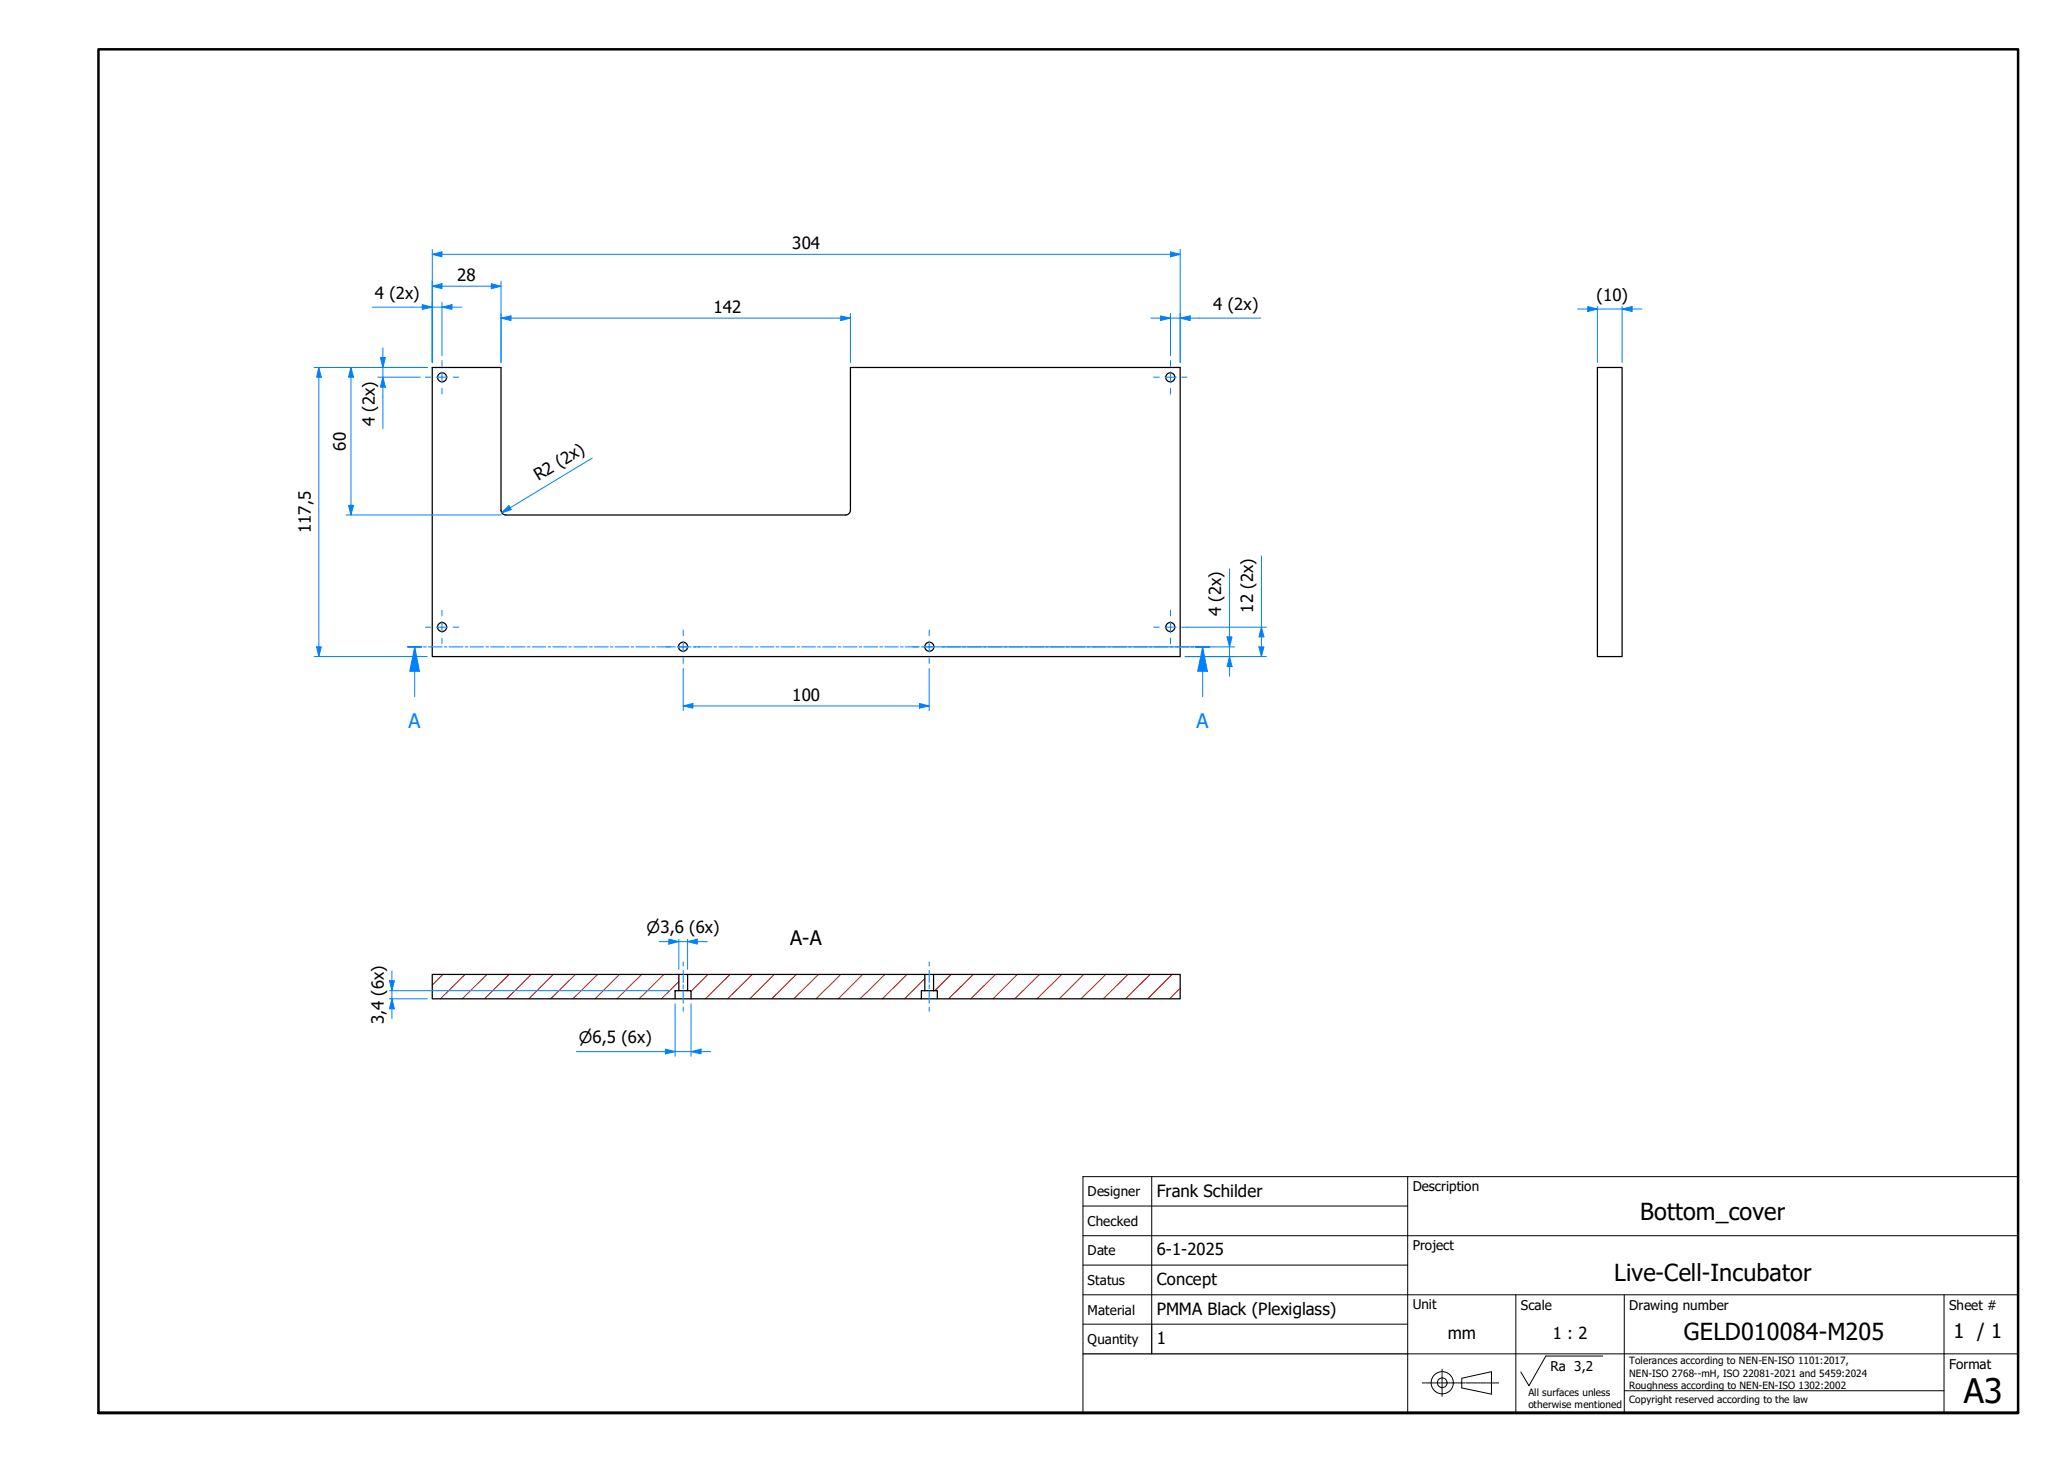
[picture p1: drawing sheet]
<svg xmlns="http://www.w3.org/2000/svg" width="420mm" height="297mm" viewBox="0 0 420 297" stroke-linecap="round" stroke-linejoin="round" font-family="sans-serif">
<!-- layer: Hatch -->
<g fill="none" stroke="#f00" stroke-width=".2">
<path d="M90 198l-2.2 2.1M94.5 198l-5 4.9M98.9 198l-5 4.9M103.4 198l-5 4.9M107.9 198l-5 4.9M112.4 198l-5 4.9M116.9 198l-5 4.9M121.4 198l-5 4.9M125.9 198l-5 4.9M130.4 198l-5.1 4.9M134.9 198l-5 4.9M137.9 199.4l-3.5 3.5"/>
<path d="M143.8 198l-3.4 3.4M148.3 198l-5 4.9M152.8 198l-5 4.9M157.3 198l-5 4.9M161.8 198l-5 4.9M166.3 198l-5 4.9M170.8 198l-5 4.9M175.3 198l-5 4.9M179.8 198l-5 4.9M184.3 198l-5 4.9M187.9 198.8l-4.1 4.1M193.2 198l-3.3 3.3"/>
<path d="M197.7 198l-5 4.9M202.2 198l-5 4.9M206.7 198l-5 4.9M211.2 198l-5 4.9M215.7 198l-5 4.9M220.2 198l-5 4.9M224.7 198l-5.1 4.9M229.2 198l-5 4.9M233.7 198l-5 4.9M238.1 198l-4.9 4.9M239.8 200.8l-2.2 2.1"/>
</g>
<!-- layer: Visible Edges(TU) -->
<g fill="none" stroke="#000" stroke-width=".25">
<path d="M324.5 74.7h5.1v58.7h-5.1zM102.8 104.6a.98 .98 0 0 1-1-1v-28.9h-14v58.7h152v-58.7h-67v29a.99 .99 0 0 1-1 .9M102.8 104.6h69M87.8 198h50.1v3.3h-.7v1.6h-49.4zM137.9 198h1.8M139.7 198h48.2v3.3h-.7v1.6h-46.8v-1.6h-.7zM187.9 198h1.8M189.7 198h50.1v4.9h-49.4v-1.6h-.7zM137.2 202.9h3.2M137.9 201.3h1.8M187.2 202.9h3.2M187.9 201.3h1.8"/>
<circle cx="89.8" cy="76.7" r=".92"/>
<circle cx="237.8" cy="76.7" r=".92"/>
<circle cx="89.8" cy="127.4" r=".92"/>
<circle cx="138.8" cy="131.4" r=".92"/>
<circle cx="188.8" cy="131.4" r=".92"/>
<circle cx="237.8" cy="127.4" r=".92"/>
</g>
<!-- layer: Section View Lines(TU) -->
<g fill="none" stroke="#0080ff" stroke-width=".2">
<path d="M82.9 131.4h2.7M84.3 131.4v5M86 131.4h.6M87.1 131.4h2.8M90.3 131.4h.5M91.2 131.4h2.8M94.5 131.4h.6M95.5 131.4h2.7M98.7 131.4h.6M99.7 131.4h2.8M102.9 131.4h.5M103.9 131.4h2.8"/>
<path d="M107.1 131.4h.6M108.1 131.4h2.8M111.4 131.4h.5M112.3 131.4h2.8M115.6 131.4h.5M116.6 131.4h2.7M119.8 131.4h.5M120.8 131.4h2.8M124 131.4h.5M125 131.4h2.8M128.2 131.4h.5M129.2 131.4h2.8"/>
<path d="M132.4 131.4h.6M133.4 131.4h2.8M136.7 131.4h.5M137.6 131.4h2.8M140.8 131.4h.6M141.9 131.4h2.7M145 131.4h.6M146 131.4h2.8M149.3 131.4h.5M150.2 131.4h2.8M153.5 131.4h.6M154.5 131.4h2.7"/>
<path d="M157.7 131.4h.5M158.7 131.4h2.8M161.9 131.4h.5M162.9 131.4h2.8M166.1 131.4h.6M167.1 131.4h2.8M170.3 131.4h.6M171.3 131.4h2.8M174.6 131.4h.5M175.5 131.4h2.8M178.8 131.4h.5M179.8 131.4h2.7"/>
<path d="M182.9 131.4h.6M184 131.4h2.8M187.2 131.4h.5M188.2 131.4h2.7M191.4 131.4h.6M192.4 131.4h2.7M195.6 131.4h.6M196.6 131.4h2.8M199.8 131.4h.5M200.8 131.4h2.8M204 131.4h.6M205 131.4h2.8"/>
<path d="M208.3 131.4h.5M209.2 131.4h2.8M212.5 131.4h.5M213.4 131.4h2.8M216.7 131.4h.5M217.7 131.4h2.7M220.9 131.4h.5M221.9 131.4h2.8M225.1 131.4h.5M226.1 131.4h2.8M229.3 131.4h.6M230.3 131.4h2.8"/>
<path d="M233.6 131.4h.5M234.5 131.4h2.8M237.7 131.4h.6M238.8 131.4h2.7M241.9 131.4h.6M243 131.4h2.7"/>
</g>
<path d="M82.9 131.4h2.7M243 131.4h2.7" fill="none" stroke="#0080ff" stroke-width=".38"/>
<path d="M84.3 131.4l.9 5h-2z" fill="#0080ff"/>
<path d="M84.3 131.4l.9 5h-2zM84.3 136.4v5.1M244.3 131.4v5" fill="none" stroke="#0080ff" stroke-width=".2"/>
<path d="M244.3 131.4l1 5h-2z" fill="#0080ff"/>
<path d="M244.3 131.4l1 5h-2zM244.3 136.4v5.1" fill="none" stroke="#0080ff" stroke-width=".2"/>
<!-- layer: Visible (ISO) -->
<path d="M20 287.1v-277.1h390v277.1h-390h390" fill="none" stroke="#000" stroke-width=".51"/>
<!-- layer: Sketch Geometry(TU) -->
<g fill="none" stroke="#000" stroke-width=".2">
<path d="M220 239.1h190v48h-190zM234 239.1v29.9M286 239.1v48M220 245h66M220 251.1h190M220 257h66M220 269h66M220 263.1h190M286 275.1h124M308 263.1v24M314.1 275.5h11.5M330 263.1v24"/>
<path d="M395 263.1v24M330 282.6h65"/>
</g>
<path d="M220 275.1h66M234 269v6.1" fill="none" stroke="#000" stroke-width=".25"/>
<!-- layer: Leader Lines(TU) -->
<g fill="none" stroke="#000" stroke-width=".2">
<path d="M314.1 275.5l-3.5 6-1.6-2.7M297 280l6-1.3v4.6l-6-1.3z"/>
<circle cx="293" cy="280.9" r="2.25"/>
<circle cx="293" cy="280.9" r=".98"/>
</g>
<!-- layer: Centerline(TU) -->
<g fill="none" stroke="#000" stroke-width=".2">
<path d="M293 278.2v.6M293 279v.3M293 279.4v1.3M289 281h.5M289.6 281h.3M290 281h1.1M291.2 281h.3M291.6 281h1M292.7 281h.3M293 280.8v.3M293 281.3v1.2M293 282.6v.3"/>
<path d="M293 283.1v.6M293.1 281h1.1M294.3 281h.3M294.7 281h1M295.8 281h.3M296.2 281h1M297.4 281h.2M297.8 281h1M299 281h.2M299.3 281h1.1M300.5 281h.2M300.9 281h1"/>
<path d="M302.1 281h.2M302.5 281h1M303.6 281h.2M304 281h.5"/>
</g>
<path d="M138.8 195.4v.9M138.8 197.2v2.4M188.8 195.4v.9M188.8 197.2v2.4M138.8 200.1v.8M138.8 201.3v2.5M138.8 204.6v.9M188.8 200.1v.8M188.8 201.3v2.5M188.8 204.6v.9" fill="none" stroke="#0080ff" stroke-width=".2"/>
<!-- layer: Dimensions(TU) -->
<path d="M329.6 62.8h2" fill="none" stroke="#0080ff" stroke-width=".2"/>
<path d="M329.6 62.8l2-.5v1z" fill="#0080ff"/>
<path d="M322.6 62.8h1.9M329.6 62.8l2-.5v1z" fill="none" stroke="#0080ff" stroke-width=".2"/>
<path d="M322.6 62.3l1.9 .5-1.9 .5z" fill="#0080ff"/>
<path d="M64.8 74.7v1.9M320.5 62.8h2.1M322.6 62.3l1.9 .5-1.9 .5zM324.5 62.8h5.1M324.5 62.3v11.3M329.6 62.3v11.3M331.6 62.8h2" fill="none" stroke="#0080ff" stroke-width=".2"/>
<path d="M64.8 74.7l.5 1.9h-1z" fill="#0080ff"/>
<path d="M64.8 74.7l.5 1.9h-1zM64.8 131.4v2" fill="none" stroke="#0080ff" stroke-width=".2"/>
<path d="M64.3 131.4h1l-.5 2z" fill="#0080ff"/>
<path d="M99.8 58.2h2M63.8 74.7h23M64.8 76.6v54.8M63.8 133.4h23M64.3 131.4h1l-.5 2z" fill="none" stroke="#0080ff" stroke-width=".2"/>
<path d="M99.8 57.6l2 .6-2 .5z" fill="#0080ff"/>
<path d="M87.8 58.2h2M99.8 57.6l2 .6-2 .5z" fill="none" stroke="#0080ff" stroke-width=".2"/>
<path d="M87.8 58.2l2-.6v1.1z" fill="#0080ff"/>
<path d="M87.8 58.2l2-.6v1.1zM87.8 57.1v16.5M89.8 58.2h10M101.8 57.1v16.5M170.8 64.6h2" fill="none" stroke="#0080ff" stroke-width=".2"/>
<path d="M170.8 64.2l2 .4-2 .5z" fill="#0080ff"/>
<path d="M101.8 64.6h2M170.8 64.2l2 .4-2 .5z" fill="none" stroke="#0080ff" stroke-width=".2"/>
<path d="M101.8 64.6l2-.4v.9z" fill="#0080ff"/>
<path d="M87.8 51.7h2M101.8 64.6l2-.4v.9zM101.8 63.7v9.9M103.8 64.6h67M172.8 63.7v9.9" fill="none" stroke="#0080ff" stroke-width=".2"/>
<path d="M87.8 51.7l2-.5v1z" fill="#0080ff"/>
<path d="M87.8 51.7l2-.5v1zM237.8 51.7h2" fill="none" stroke="#0080ff" stroke-width=".2"/>
<path d="M237.8 51.2l2 .5-2 .5z" fill="#0080ff"/>
<path d="M87.8 50.7v22.9M89.8 51.7h148M237.8 51.2l2 .5-2 .5zM239.8 50.7v22.9M89.8 62.4h2" fill="none" stroke="#0080ff" stroke-width=".2"/>
<!-- layer: Center Mark(TU) -->
<g fill="none" stroke="#0080ff" stroke-width=".2">
<path d="M86.4 76.6h1.1M88.6 76.6h2.3M89.8 73.3v1.1M89.8 75.6v2.2M89.8 78.9v1.2M92.1 76.6h1.1M234.4 76.6h1.1M236.7 76.6h2.3M237.8 73.3v1.1M237.8 75.6v2.2M237.8 78.9v1.2M240.1 76.6h1.1"/>
<path d="M86.4 127.4h1.1M88.6 127.4h2.3M89.8 124v1.1M89.8 126.3v2.3M89.8 129.7v1.1M92.1 127.4h1.1M135.4 131.4h1.1M137.7 131.4h2.3M138.8 128v1.1M138.8 130.3v2.2M138.8 133.7v1.1M141.1 131.4h1.1"/>
<path d="M185.4 131.4h1.2M187.6 131.4h2.3M188.8 128v1.1M188.8 130.3v2.2M188.8 133.7v1.1M191.1 131.4h1.1M234.4 127.4h1.1M236.7 127.4h2.3M237.8 124v1.1M237.8 126.3v2.3M237.8 129.7v1.1M240.1 127.4h1.1"/>
</g>
<!-- layer: Dimensions(TU) -->
<path d="M89.8 62.4l2-.5v1z" fill="#0080ff"/>
<path d="M85.8 62.4h2M89.8 62.4l2-.5v1z" fill="none" stroke="#0080ff" stroke-width=".2"/>
<path d="M85.8 61.9l2 .5-2 .5z" fill="#0080ff"/>
<path d="M75.6 62.4h10.2M77.8 72.6v2.1M85.8 61.9l2 .5-2 .5zM87.8 62.4h2M87.8 61.4v12.2M89.8 61.4v10.8M91.8 62.4h2" fill="none" stroke="#0080ff" stroke-width=".2"/>
<path d="M77.3 72.6h1l-.5 2.1z" fill="#0080ff"/>
<path d="M77.3 72.6h1l-.5 2.1zM77.8 76.6v2.1" fill="none" stroke="#0080ff" stroke-width=".2"/>
<path d="M77.8 76.6l.5 2.1h-1z" fill="#0080ff"/>
<path d="M76.8 74.7h10M76.8 76.6h8.6M77.8 76.6l.5 2.1h-1zM77.8 70.7v1.9M77.8 74.7v1.9M77.8 78.7v8.4M235.8 64.6h2" fill="none" stroke="#0080ff" stroke-width=".2"/>
<path d="M235.8 64.2l2 .4-2 .5z" fill="#0080ff"/>
<path d="M235.8 64.2l2 .4-2 .5zM239.8 64.6h2" fill="none" stroke="#0080ff" stroke-width=".2"/>
<path d="M239.8 64.6l2-.4v.9z" fill="#0080ff"/>
<path d="M233.8 64.6h2M237.8 64.6h2M237.8 63.7v8.5M239.8 64.6l2-.4v.9zM239.8 63.7v9.9M241.8 64.6h14.4M256.3 127.4v2" fill="none" stroke="#0080ff" stroke-width=".2"/>
<path d="M256.3 127.4l.5 2h-1z" fill="#0080ff"/>
<path d="M256.3 127.4l.5 2h-1zM256.3 131.4v2" fill="none" stroke="#0080ff" stroke-width=".2"/>
<path d="M255.8 131.4h1l-.5 2z" fill="#0080ff"/>
<path d="M256.3 113v14.4M240.8 133.4h16.5M241.2 127.4h16.1M249.8 129.4v2M255.8 131.4h1l-.5 2zM256.3 129.4v2" fill="none" stroke="#0080ff" stroke-width=".2"/>
<path d="M249.3 129.4h1l-.5 2z" fill="#0080ff"/>
<path d="M249.3 129.4h1l-.5 2zM249.8 133.4v2" fill="none" stroke="#0080ff" stroke-width=".2"/>
<path d="M249.8 133.4l.5 2h-1z" fill="#0080ff"/>
<path d="M249.8 115.6v13.8M192.2 131.4h58.6M240.8 133.4h10M249.8 133.4l.5 2h-1zM249.8 131.4v2M249.8 135.4v2M186.8 143.4h2" fill="none" stroke="#0080ff" stroke-width=".2"/>
<path d="M186.8 142.9l2 .5-2 .5z" fill="#0080ff"/>
<path d="M138.8 143.4h2M186.8 142.9l2 .5-2 .5z" fill="none" stroke="#0080ff" stroke-width=".2"/>
<path d="M138.8 143.4l2-.5v1z" fill="#0080ff"/>
<path d="M138.8 135.8v8.6M188.8 135.8v8.6M138.8 143.4l2-.5v1zM140.8 143.4h46M135.9 191.3h2" fill="none" stroke="#0080ff" stroke-width=".2"/>
<path d="M135.9 190.8l2 .5-2 .5z" fill="#0080ff"/>
<path d="M135.9 190.8l2 .5-2 .5zM139.7 191.3h2" fill="none" stroke="#0080ff" stroke-width=".2"/>
<path d="M139.7 191.3l2-.5v1z" fill="#0080ff"/>
<path d="M133.9 191.3h2M137.9 191.3h1.8M137.9 190.8v6.2M139.7 191.3l2-.5v1zM139.7 190.8v6.2M141.7 191.3h2M135.2 213.7h2" fill="none" stroke="#0080ff" stroke-width=".2"/>
<path d="M135.2 213.2l2 .5-2 .4z" fill="#0080ff"/>
<path d="M135.2 213.2l2 .5-2 .4zM140.4 213.7h2" fill="none" stroke="#0080ff" stroke-width=".2"/>
<path d="M140.4 213.7l2-.5v.9z" fill="#0080ff"/>
<path d="M79.6 199.2v2.1M117.1 213.7h18.1M137.2 213.7h3.2M137.2 203.9v10.7M140.4 213.7l2-.5v.9zM140.4 203.9v10.7M142.4 213.7h2" fill="none" stroke="#0080ff" stroke-width=".2"/>
<path d="M79.1 199.2h1l-.5 2.1z" fill="#0080ff"/>
<path d="M79.1 199.2h1l-.5 2.1zM79.6 202.9v2.1" fill="none" stroke="#0080ff" stroke-width=".2"/>
<path d="M79.6 202.9l.5 2.1h-1z" fill="#0080ff"/>
<path d="M71.3 102.7v1.9M79.6 197.3v1.9M79.1 202.9h7.7M79.1 201.3h57M79.6 202.9l.5 2.1h-1zM79.6 201.3v1.6M79.6 205v1.9" fill="none" stroke="#0080ff" stroke-width=".2"/>
<path d="M70.8 102.7h1l-.5 1.9z" fill="#0080ff"/>
<path d="M71.3 74.7v1.9M70.8 102.7h1l-.5 1.9z" fill="none" stroke="#0080ff" stroke-width=".2"/>
<path d="M71.3 74.7l.5 1.9h-1z" fill="#0080ff"/>
<path d="M70.3 74.7h16.5M71.3 74.7l.5 1.9h-1zM71.3 76.6v26.1M70.3 104.6h31.5M103.6 103.2l-1.7 1" fill="none" stroke="#0080ff" stroke-width=".2"/>
<path d="M101.9 104.2l1.5-1.5 .5 .9z" fill="#0080ff"/>
<path d="M120.3 93.1l-17.5 10.6 .8-.5M101.9 104.2l1.5-1.5 .5 .9z" fill="none" stroke="#0080ff" stroke-width=".2"/>
<text font-size="6.9" x="399" y="285">A3</text>
<g font-size="4.8">
<text x="333.2" y="248">Bottom_cover</text>
<text x="328" y="260.3">Live-Cell-Incubator</text>
<text x="342.1" y="272.3">GELD010084-M205</text>
</g>
<g font-size="4.1" fill="#0080ff">
<text x="83" y="148">A</text>
<text x="243.1" y="148">A</text>
</g>
<g font-size="4.1">
<text x="160.5" y="191.9">A-A</text>
<text x="396.9" y="271.8">1 / 1</text>
</g>
<g font-size="3.4">
<text x="161" y="50.6">304</text>
<text x="92.9" y="57.1">28</text>
<text x="76.1" y="60.7">4 (2x)</text>
<text x="145" y="63.7">142</text>
<text x="246.5" y="63">4 (2x)</text>
<text x="324.4" y="61.1">(10)</text>
<text x="76.1" y="86.6" transform="rotate(-90 76.1 86.6)">4 (2x)</text>
<text x="70.2" y="91.6" transform="rotate(-90 70.2 91.6)">60</text>
<text x="109.4" y="97.7" transform="rotate(-31 109.4 97.7)">R2 (2x)</text>
<text x="63.2" y="108.3" transform="rotate(-90 63.2 108.3)">117,5</text>
<text x="248.1" y="125.2" transform="rotate(-90 248.1 125.2)">4 (2x)</text>
<text x="254.6" y="124.4" transform="rotate(-90 254.6 124.4)">12 (2x)</text>
<text x="161" y="142.4">100</text>
<text x="78" y="208.1" transform="rotate(-90 78 208.1)">3,4 (6x)</text>
<text x="235" y="243.1">Frank Schilder</text>
<text x="235" y="255.1">6-1-2025</text>
<text x="235" y="261.1">Concept</text>
<text x="235" y="267.1">PMMA Black (Plexiglass)</text>
<text x="235" y="273">1</text>
<text x="294.1" y="272">mm</text>
<text x="315.5" y="272.1">1 : 2</text>
</g>
<g font-size="3.2">
<text x="131.4" y="189.6">⌀3,6 (6x)</text>
<text x="117.6" y="211.9">⌀6,5 (6x)</text>
</g>
<g font-size="2.7">
<text x="221" y="243.1">Designer</text>
<text x="287" y="242">Description</text>
<text x="221" y="249.1">Checked</text>
<text x="221" y="255.1">Date</text>
<text x="287" y="254">Project</text>
<text x="221" y="261.1">Status</text>
<text x="221" y="267.1">Material</text>
<text x="287" y="266.1">Unit</text>
<text x="309" y="266.1">Scale</text>
<text x="331" y="266.1">Drawing number</text>
<text x="396" y="266.1">Sheet #</text>
<text x="221" y="273.1">Quantity</text>
<text x="315" y="278.6">Ra 3,2</text>
<text x="396" y="278.1">Format</text>
</g>
<g font-size="2">
<text x="331" y="277.2">Tolerances according to NEN-EN-ISO 1101:2017,</text>
<text x="331" y="279.7">NEN-ISO 2768--mH, ISO 22081-2021 and 5459:2024</text>
<text x="310.5" y="283.6">All surfaces unless</text>
<text x="310.5" y="286.1">otherwise mentioned</text>
<text x="331" y="285.1">Copyright reserved according to the law</text>
<text x="331" y="282.1">Roughness according to NEN-EN-ISO 1302:2002</text>
</g>
</svg>
